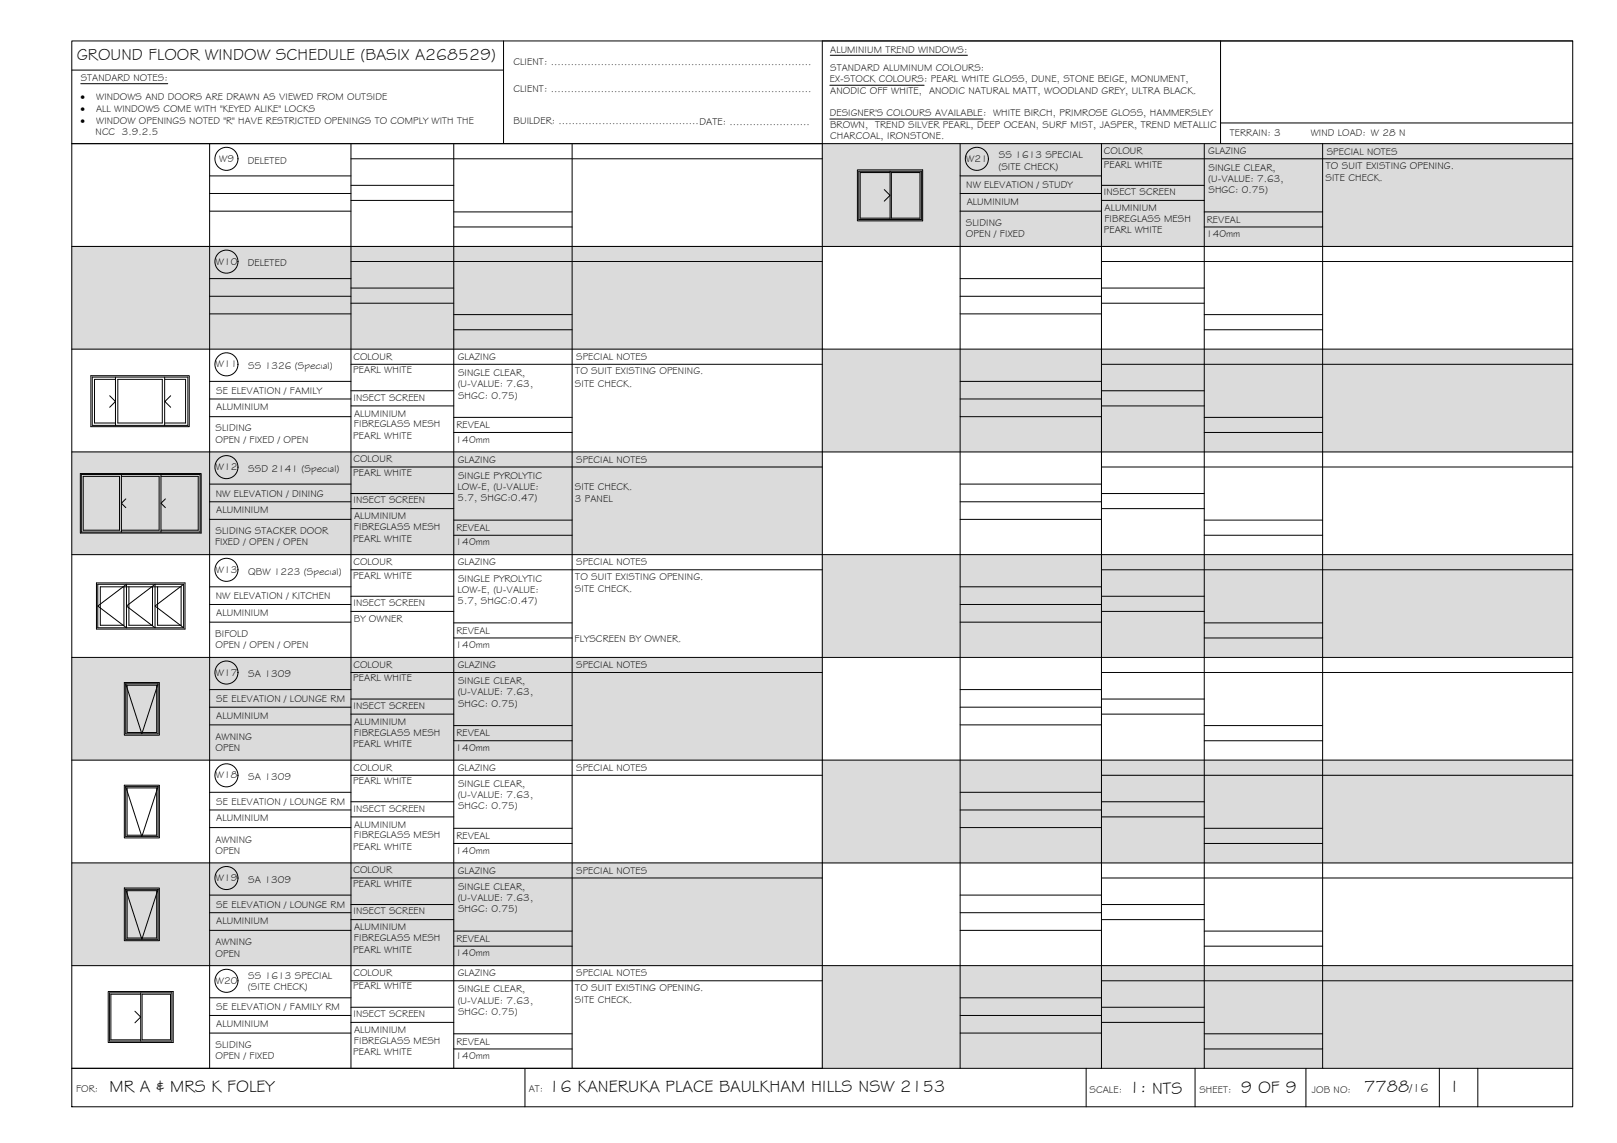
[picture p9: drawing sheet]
<svg xmlns="http://www.w3.org/2000/svg" width="420mm" height="297mm" viewBox="0 0 420 297" stroke-linecap="round" stroke-linejoin="round" font-family="sans-serif">
<!-- layer: WINDOW SCHEDULE HATCH -->
<g fill="#dbdbdb" stroke="#dbdbdb" stroke-width=".26">
<path d="M213.7 37.3l195 26.7v-26.7zM213.7 37.3l195 26.7h-195z"/>
<path d="M18.7 64l195 26.7v-26.7zM18.7 64l195 26.7h-195z"/>
<path d="M213.7 90.7l195 26.7v-26.7zM213.7 90.7l195 26.7h-195z"/>
<path d="M18.7 117.4l195 26.7v-26.7zM18.7 117.4l195 26.7h-195z"/>
<path d="M213.7 144.1l195 26.8v-26.8zM213.7 144.1l195 26.8h-195z"/>
<path d="M18.7 170.8l195 26.7v-26.7zM18.7 170.8l195 26.7h-195z"/>
<path d="M213.7 197.5l195 26.8v-26.8zM213.7 197.5l195 26.8h-195z"/>
<path d="M18.7 224.3l195 26.6v-26.6zM18.7 224.3l195 26.6h-195z"/>
<path d="M213.7 250.9l195 26.7v-26.7zM213.7 250.9l195 26.7h-195z"/>
</g>
<!-- layer: NEWWORK -->
<path d="M222.8 44.1h16.9v13.3h-16.9zM23.6 97.6h25.6v13.3h-25.6zM20.9 123.1h31.4v15.4h-31.4zM25.1 151.5h23v12h-23zM32.3 177.4h9.1v13.7h-9.1zM32.3 204.1h9.1v13.7h-9.1zM32.3 230.8h9.1v13.7h-9.1zM28.1 257.7h16.9v13.2h-16.9z" fill="none" stroke="#000" stroke-width=".26"/>
<!-- layer: WINDOWS -->
<g fill="none" stroke="#000" stroke-width=".26">
<path d="M223.1 44.5h16.3v12.6h-16.3zM229.8 49.3l1.5 1.5-1.5 1.5M231.3 44.8h-7.8v11.9h7.8M231.3 44.5v12.6M231.6 44.8h7.4v11.9h-7.4zM24 98h24.8v12.5h-24.8zM30 98.6h-5.4v11.3h5.4M30 98v12.5M30.6 98.6h11.6v11.3h-11.6zM42.8 98.6h5.4v11.3h-5.4M42.8 98v12.5M28.5 102.8l1.5 1.5-1.5 1.5"/>
<path d="M44.4 102.8l-1.6 1.5 1.6 1.5M21.1 123.3h30.9v15h-30.9zM21.6 123.8h9.5v14h-9.5zM31.5 123.8h9.8v14h-9.8M31.5 123.3v15M32.7 129.7l-1.2 1.1 1.2 1.1M41.8 123.8h9.7v14h-9.7M41.8 123.3v15M43 129.7l-1.2 1.1 1.2 1.1M25.4 157.5l7.5-5.7v11.3zM32.2 152.5v10h-6.1v-10h21v10h-6.2v-10M32.9 157.5l7.4-5.7v11.3z"/>
<path d="M33.5 152.5v10h6.1v-10M47.7 151.8l-7.4 5.7 7.4 5.6M47.7 151.8h-22.3v11.3h22.3M47.7 151.8v11.3M32.7 177.7l4.2 13 4.2-13M32.7 177.7h8.4M32.7 177.7v13h8.4v-13M33 178.1h7.7v12.3h-7.7zM32.7 204.4l4.2 13 4.2-13M32.7 204.4v13h8.4v-13M32.7 204.4h8.4M33 204.8h7.7v12.3h-7.7z"/>
<path d="M32.7 231.1l4.2 13 4.2-13M32.7 231.1v13h8.4v-13M32.7 231.1h8.4M33 231.5h7.7v12.3h-7.7zM28.5 258h16.2v12.6h-16.2zM36.6 258.4h-7.8v11.8h7.8M36.6 258v12.6M36.9 258.4h7.4v11.8h-7.4zM35.1 262.8l1.5 1.5-1.5 1.5"/>
<circle cx="58.8" cy="41.3" r="3"/>
<circle cx="253.8" cy="41.3" r="3"/>
<circle cx="58.8" cy="68" r="3"/>
<circle cx="58.8" cy="94.7" r="3"/>
<circle cx="58.8" cy="121.4" r="3"/>
<circle cx="58.8" cy="148.1" r="3"/>
<circle cx="58.8" cy="174.8" r="3"/>
<circle cx="58.8" cy="201.5" r="3"/>
<circle cx="58.8" cy="228.2" r="3"/>
<circle cx="58.8" cy="254.9" r="3"/>
</g>
<!-- layer: BORDER -->
<g fill="none" stroke="#000" stroke-width=".26">
<path d="M18.7 10.6h390v277h-390zM18.7 18.2h112.1M130.8 10.6v26.7M317.1 10.6v26.7M408.7 10.6h-195v267M18.7 37.3h390M54.5 37.3v240.3M91.2 37.3v240.3M117.9 37.3v240.3M148.7 37.3v240.3M249.5 37.3v240.3M286.2 37.3v240.3"/>
<path d="M312.9 37.3v240.3M317.1 32h91.6M343.7 37.3v240.3M54.5 45.7h36.7M54.5 50.3h36.7M54.5 54.9h36.7M91.2 41.3h122.5M91.2 48.2h26.7M91.2 52.1h26.7M117.9 55.1h30.8M117.9 59h30.8M249.5 45.7h36.7"/>
<path d="M249.5 50.3h36.7M249.5 54.9h36.7M286.2 41.3h122.5M286.2 48.2h26.7M286.2 52.1h26.7M312.9 55.1h30.8M312.9 59h30.8M18.7 64h390M54.5 72.4h36.7M54.5 77h36.7M91.2 68h122.5M91.2 74.9h26.7"/>
<path d="M91.2 78.8h26.7M249.5 72.4h36.7M249.5 77h36.7M286.2 68h122.5M286.2 74.9h26.7M286.2 78.8h26.7M18.7 90.7h390M54.5 81.6h36.7M54.5 99.1h36.7M91.2 94.7h122.5M117.9 81.8h30.8M117.9 85.7h30.8"/>
<path d="M249.5 81.6h36.7M249.5 99.1h36.7M286.2 94.7h122.5M312.9 81.8h30.8M312.9 85.7h30.8M18.7 117.4h390M54.5 103.7h36.7M54.5 108.3h36.7M91.2 101.6h26.7M91.2 105.5h26.7M117.9 108.5h30.8M117.9 112.4h30.8"/>
<path d="M249.5 103.7h36.7M249.5 108.3h36.7M286.2 101.6h26.7M286.2 105.5h26.7M312.9 108.5h30.8M312.9 112.4h30.8M54.5 125.8h36.7M54.5 130.4h36.7M54.5 135h36.7M91.2 121.4h122.5M91.2 128.3h26.7M91.2 132.2h26.7"/>
<path d="M117.9 135.2h30.8M117.9 139.1h30.8M249.5 125.8h36.7M249.5 130.4h36.7M249.5 135h36.7M286.2 121.4h122.5M286.2 128.3h26.7M286.2 132.2h26.7M312.9 135.2h30.8M312.9 139.1h30.8M18.7 144.1h390M54.5 152.5h36.7"/>
<path d="M54.5 157.1h36.7M91.2 148.1h122.5M91.2 155h26.7M91.2 158.9h26.7M249.5 152.5h36.7M249.5 157.1h36.7M286.2 148.1h122.5M286.2 155h26.7M286.2 158.9h26.7M18.7 170.9h390M54.5 161.7h36.7M54.5 179.2h36.7"/>
<path d="M91.2 174.8h122.5M117.9 161.9h30.8M117.9 165.8h30.8M249.5 161.7h36.7M249.5 179.2h36.7M286.2 174.8h122.5M312.9 161.9h30.8M312.9 165.8h30.8M18.7 197.5h390M54.5 183.8h36.7M54.5 188.4h36.7M91.2 181.7h26.7"/>
<path d="M91.2 185.6h26.7M117.9 188.6h30.8M117.9 192.5h30.8M249.5 183.8h36.7M249.5 188.4h36.7M286.2 181.7h26.7M286.2 185.6h26.7M312.9 188.6h30.8M312.9 192.5h30.8M54.5 205.9h36.7M54.5 210.5h36.7M54.5 215.1h36.7"/>
<path d="M91.2 201.5h122.5M91.2 208.4h26.7M91.2 212.3h26.7M117.9 215.3h30.8M117.9 219.2h30.8M249.5 205.9h36.7M249.5 210.5h36.7M249.5 215.1h36.7M286.2 201.5h122.5M286.2 208.4h26.7M286.2 212.3h26.7M312.9 215.3h30.8"/>
<path d="M312.9 219.2h30.8M18.7 224.3h390M54.5 232.6h36.7M54.5 237.2h36.7M91.2 228.2h122.5M91.2 235.1h26.7M91.2 239h26.7M249.5 232.6h36.7M249.5 237.2h36.7M286.2 228.2h122.5M286.2 235.1h26.7M286.2 239h26.7"/>
<path d="M18.7 250.9h390M54.5 241.8h36.7M54.5 259.3h36.7M91.2 254.9h122.5M117.9 242h30.8M117.9 245.9h30.8M249.5 241.8h36.7M249.5 259.3h36.7M286.2 254.9h122.5M312.9 242h30.8M312.9 245.9h30.8M18.7 277.6h390"/>
<path d="M54.5 263.9h36.7M54.5 268.5h36.7M91.2 261.8h26.7M91.2 265.7h26.7M117.9 268.7h30.8M117.9 272.6h30.8M136.4 277.6v10M249.5 263.9h36.7M249.5 268.5h36.7M282.2 277.6v10M286.2 261.8h26.7M286.2 265.7h26.7"/>
<path d="M310.5 277.6v10M312.9 268.7h30.8M312.9 272.6h30.8M339.3 277.6v10M374 277.6v10M384 277.6v10"/>
</g>
<!-- layer: TEXT -->
<path d="M215.7 14.4h35.7M21 21.8h22.6M215.6 30.9h39.8M215.6 22.2h24.5" fill="none" stroke="#000" stroke-width=".26"/>
<g font-size="4.5">
<text x="28.4" y="283.7">MR A &amp; MRS K FOLEY</text>
<text x="142.6" y="283.7">16 KANERUKA PLACE BAULKHAM HILLS NSW 2153</text>
<text x="293.4" y="284">1: NTS</text>
<text x="322.4" y="284">9 OF 9</text>
<text x="354.5" y="283.8">7788</text>
<text x="377.4" y="283.8">I</text>
</g>
<text font-size="4.3" x="19.9" y="15.5">GROUND FLOOR WINDOW SCHEDULE (BASIX A268529)</text>
<text font-size="3.2" x="366.3" y="283.8">/16</text>
<g font-size="2.6">
<text x="133.4" y="16.9">CLIENT: ..............................................................................</text>
<text x="215.7" y="13.6">ALUMINIUM TREND WINDOWS:</text>
<text x="21" y="21.1">STANDARD NOTES:</text>
<text x="215.6" y="21.4">EX-STOCK COLOURS: PEARL WHITE GLOSS, DUNE, STONE BEIGE, MONUMENT,</text>
<text x="215.7" y="18.5">STANDARD ALUMINUM COLOURS:</text>
<text x="20.9" y="26.1">·</text>
<text x="20.9" y="29.1">·</text>
<text x="25" y="29.1">ALL WINDOWS COME WITH &quot;KEYED ALIKE&quot; LOCKS</text>
<text x="25" y="26.1">WINDOWS AND DOORS ARE DRAWN AS VIEWED FROM OUTSIDE</text>
<text x="133.4" y="24">CLIENT: ..............................................................................</text>
<text x="215.7" y="24.4">ANODIC OFF WHITE, ANODIC NATURAL MATT, WOODLAND GREY, ULTRA BLACK.</text>
<text x="20.9" y="32.1">·</text>
<text x="24.9" y="35.1">NCC 3.9.2.5</text>
<text x="25" y="32.1">WINDOW OPENINGS NOTED &quot;R&quot; HAVE RESTRICTED OPENINGS TO COMPLY WITH THE</text>
<text x="133.4" y="32.3">BUILDER: ..........................................DATE: ........................</text>
<text x="215.6" y="30.2">DESIGNER'S COLOURS AVAILABLE: WHITE BIRCH, PRIMROSE GLOSS, HAMMERSLEY</text>
<text x="215.7" y="33.2">BROWN, TREND SILVER PEARL, DEEP OCEAN, SURF MIST, JASPER, TREND METALLIC</text>
<text x="319.6" y="35.4">TERRAIN: 3</text>
<text x="340.6" y="35.4">WIND LOAD: W 28 N</text>
<text x="215.7" y="36.1">CHARCOAL, IRONSTONE.</text>
<text x="259.5" y="41.1">SS 1613 SPECIAL</text>
<text x="286.8" y="40.1">COLOUR</text>
<text x="314" y="40.1">GLAZING</text>
<text x="344.7" y="40.2">SPECIAL NOTES</text>
<text x="56.9" y="42.1">W9</text>
<text x="64.4" y="42.5">DELETED</text>
<text x="251.1" y="42.1">W21</text>
<text x="259.4" y="44.1">(SITE CHECK)</text>
<text x="286.8" y="43.5">PEARL WHITE</text>
<text x="313.9" y="47.2">(U-VALUE: 7.63,</text>
<text x="314" y="44.3">SINGLE CLEAR,</text>
<text x="344.4" y="47.1">SITE CHECK.</text>
<text x="344.5" y="43.8">TO SUIT EXISTING OPENING.</text>
<text x="251.1" y="49">NW ELEVATION / STUDY</text>
<text x="251.2" y="53.2">ALUMINIUM</text>
<text x="286.8" y="50.7">INSECT SCREEN</text>
<text x="314" y="50.2">SHGC: 0.75)</text>
<text x="251" y="58.7">SLIDING</text>
<text x="287" y="57.7">FIBREGLASS MESH</text>
<text x="287" y="54.9">ALUMINIUM</text>
<text x="313.6" y="57.9">REVEAL</text>
<text x="251" y="61.6">OPEN / FIXED</text>
<text x="286.8" y="60.7">PEARL WHITE</text>
<text x="313.4" y="61.7">140mm</text>
<text x="56.1" y="68.8">W10</text>
<text x="64.4" y="69.3">DELETED</text>
<text x="56.1" y="95.5">W11</text>
<text x="64.5" y="96">SS 1326 (Special)</text>
<text x="91.8" y="93.5">COLOUR</text>
<text x="118.9" y="93.5">GLAZING</text>
<text x="149.7" y="93.6">SPECIAL NOTES</text>
<text x="91.8" y="96.9">PEARL WHITE</text>
<text x="118.9" y="100.6">(U-VALUE: 7.63,</text>
<text x="119" y="97.7">SINGLE CLEAR,</text>
<text x="149.4" y="100.5">SITE CHECK.</text>
<text x="149.5" y="97.2">TO SUIT EXISTING OPENING.</text>
<text x="56.2" y="102.4">SE ELEVATION / FAMILY</text>
<text x="56.2" y="106.7">ALUMINIUM</text>
<text x="91.8" y="104.1">INSECT SCREEN</text>
<text x="119" y="103.6">SHGC: 0.75)</text>
<text x="56" y="112.1">SLIDING</text>
<text x="92" y="111.1">FIBREGLASS MESH</text>
<text x="92" y="108.3">ALUMINIUM</text>
<text x="118.6" y="111.3">REVEAL</text>
<text x="56" y="115">OPEN / FIXED / OPEN</text>
<text x="91.8" y="114.1">PEARL WHITE</text>
<text x="118.4" y="115.1">140mm</text>
<text x="56.1" y="122.2">W12</text>
<text x="64.5" y="122.7">SSD 2141 (Special)</text>
<text x="91.8" y="123.6">PEARL WHITE</text>
<text x="91.8" y="120.2">COLOUR</text>
<text x="118.9" y="120.3">GLAZING</text>
<text x="119" y="124.4">SINGLE PYROLYTIC</text>
<text x="149.7" y="120.3">SPECIAL NOTES</text>
<text x="56.1" y="129.1">NW ELEVATION / DINING</text>
<text x="91.8" y="130.8">INSECT SCREEN</text>
<text x="118.9" y="127.4">LOW-E, (U-VALUE:</text>
<text x="118.9" y="130.3">5.7, SHGC:0.47)</text>
<text x="149.4" y="130.5">3 PANEL</text>
<text x="149.4" y="127.2">SITE CHECK.</text>
<text x="56.2" y="133.3">ALUMINIUM</text>
<text x="92" y="137.8">FIBREGLASS MESH</text>
<text x="92" y="135">ALUMINIUM</text>
<text x="118.6" y="138">REVEAL</text>
<text x="55.9" y="141.7">FIXED / OPEN / OPEN</text>
<text x="56" y="138.8">SLIDING STACKER DOOR</text>
<text x="91.8" y="140.8">PEARL WHITE</text>
<text x="118.4" y="141.7">140mm</text>
<text x="56.1" y="148.9">W13</text>
<text x="64.5" y="149.4">QBW 1223 (Special)</text>
<text x="91.8" y="146.9">COLOUR</text>
<text x="118.9" y="147">GLAZING</text>
<text x="149.7" y="147">SPECIAL NOTES</text>
<text x="56.1" y="155.8">NW ELEVATION / KITCHEN</text>
<text x="91.8" y="150.3">PEARL WHITE</text>
<text x="118.9" y="154">LOW-E, (U-VALUE:</text>
<text x="119" y="151.1">SINGLE PYROLYTIC</text>
<text x="149.4" y="153.9">SITE CHECK.</text>
<text x="149.5" y="150.6">TO SUIT EXISTING OPENING.</text>
<text x="56.2" y="160.1">ALUMINIUM</text>
<text x="91.8" y="157.5">INSECT SCREEN</text>
<text x="91.9" y="161.7">BY OWNER</text>
<text x="118.9" y="157">5.7, SHGC:0.47)</text>
<text x="55.9" y="165.5">BIFOLD</text>
<text x="118.6" y="164.7">REVEAL</text>
<text x="149.3" y="166.9">FLYSCREEN BY OWNER.</text>
<text x="56" y="168.4">OPEN / OPEN / OPEN</text>
<text x="91.8" y="173.6">COLOUR</text>
<text x="118.4" y="168.5">140mm</text>
<text x="118.9" y="173.6">GLAZING</text>
<text x="149.7" y="173.7">SPECIAL NOTES</text>
<text x="56.1" y="175.6">W17</text>
<text x="64.5" y="176.1">SA 1309</text>
<text x="91.8" y="177">PEARL WHITE</text>
<text x="119" y="177.8">SINGLE CLEAR,</text>
<text x="56.2" y="182.5">SE ELEVATION / LOUNGE RM</text>
<text x="91.8" y="184.2">INSECT SCREEN</text>
<text x="118.9" y="180.7">(U-VALUE: 7.63,</text>
<text x="119" y="183.7">SHGC: 0.75)</text>
<text x="56.2" y="186.7">ALUMINIUM</text>
<text x="92" y="191.2">FIBREGLASS MESH</text>
<text x="92" y="188.4">ALUMINIUM</text>
<text x="118.6" y="191.4">REVEAL</text>
<text x="56" y="195.2">OPEN</text>
<text x="56" y="192.3">AWNING</text>
<text x="91.8" y="194.2">PEARL WHITE</text>
<text x="118.4" y="195.1">140mm</text>
<text x="56.1" y="202.3">W18</text>
<text x="64.5" y="202.7">SA 1309</text>
<text x="91.8" y="203.7">PEARL WHITE</text>
<text x="91.8" y="200.3">COLOUR</text>
<text x="118.9" y="200.4">GLAZING</text>
<text x="149.7" y="200.4">SPECIAL NOTES</text>
<text x="56.2" y="209.2">SE ELEVATION / LOUNGE RM</text>
<text x="118.9" y="207.4">(U-VALUE: 7.63,</text>
<text x="119" y="204.5">SINGLE CLEAR,</text>
<text x="56.2" y="213.4">ALUMINIUM</text>
<text x="91.8" y="210.9">INSECT SCREEN</text>
<text x="92" y="215.1">ALUMINIUM</text>
<text x="119" y="210.4">SHGC: 0.75)</text>
<text x="56" y="221.9">OPEN</text>
<text x="56" y="219">AWNING</text>
<text x="91.8" y="220.9">PEARL WHITE</text>
<text x="92" y="217.9">FIBREGLASS MESH</text>
<text x="118.4" y="221.8">140mm</text>
<text x="118.6" y="218.1">REVEAL</text>
<text x="91.8" y="227">COLOUR</text>
<text x="118.9" y="227">GLAZING</text>
<text x="149.7" y="227.1">SPECIAL NOTES</text>
<text x="56.1" y="229">W19</text>
<text x="64.5" y="229.5">SA 1309</text>
<text x="91.8" y="230.4">PEARL WHITE</text>
<text x="119" y="231.2">SINGLE CLEAR,</text>
<text x="56.2" y="235.9">SE ELEVATION / LOUNGE RM</text>
<text x="91.8" y="237.6">INSECT SCREEN</text>
<text x="118.9" y="234.1">(U-VALUE: 7.63,</text>
<text x="119" y="237.1">SHGC: 0.75)</text>
<text x="56" y="245.7">AWNING</text>
<text x="56.2" y="240.1">ALUMINIUM</text>
<text x="92" y="244.6">FIBREGLASS MESH</text>
<text x="92" y="241.8">ALUMINIUM</text>
<text x="118.6" y="244.8">REVEAL</text>
<text x="56" y="248.6">OPEN</text>
<text x="91.8" y="247.6">PEARL WHITE</text>
<text x="118.4" y="248.6">140mm</text>
<text x="56.1" y="255.7">W20</text>
<text x="64.4" y="257.4">(SITE CHECK)</text>
<text x="64.5" y="254.4">SS 1613 SPECIAL</text>
<text x="91.8" y="257.1">PEARL WHITE</text>
<text x="91.8" y="253.7">COLOUR</text>
<text x="118.9" y="253.8">GLAZING</text>
<text x="119" y="257.9">SINGLE CLEAR,</text>
<text x="149.5" y="257.4">TO SUIT EXISTING OPENING.</text>
<text x="149.7" y="253.8">SPECIAL NOTES</text>
<text x="56.2" y="262.6">SE ELEVATION / FAMILY RM</text>
<text x="118.9" y="260.8">(U-VALUE: 7.63,</text>
<text x="119" y="263.8">SHGC: 0.75)</text>
<text x="149.4" y="260.7">SITE CHECK.</text>
<text x="56.2" y="266.8">ALUMINIUM</text>
<text x="91.8" y="264.3">INSECT SCREEN</text>
<text x="92" y="268.5">ALUMINIUM</text>
<text x="56" y="275.2">OPEN / FIXED</text>
<text x="56" y="272.3">SLIDING</text>
<text x="91.8" y="274.3">PEARL WHITE</text>
<text x="92" y="271.3">FIBREGLASS MESH</text>
<text x="118.4" y="275.2">140mm</text>
<text x="118.6" y="271.5">REVEAL</text>
<text x="19.8" y="283.8">FOR:</text>
<text x="137.4" y="283.7">AT:</text>
<text x="283.1" y="284">SCALE:</text>
<text x="311.7" y="284">SHEET:</text>
<text x="340.9" y="284">JOB NO:</text>
</g>
</svg>
